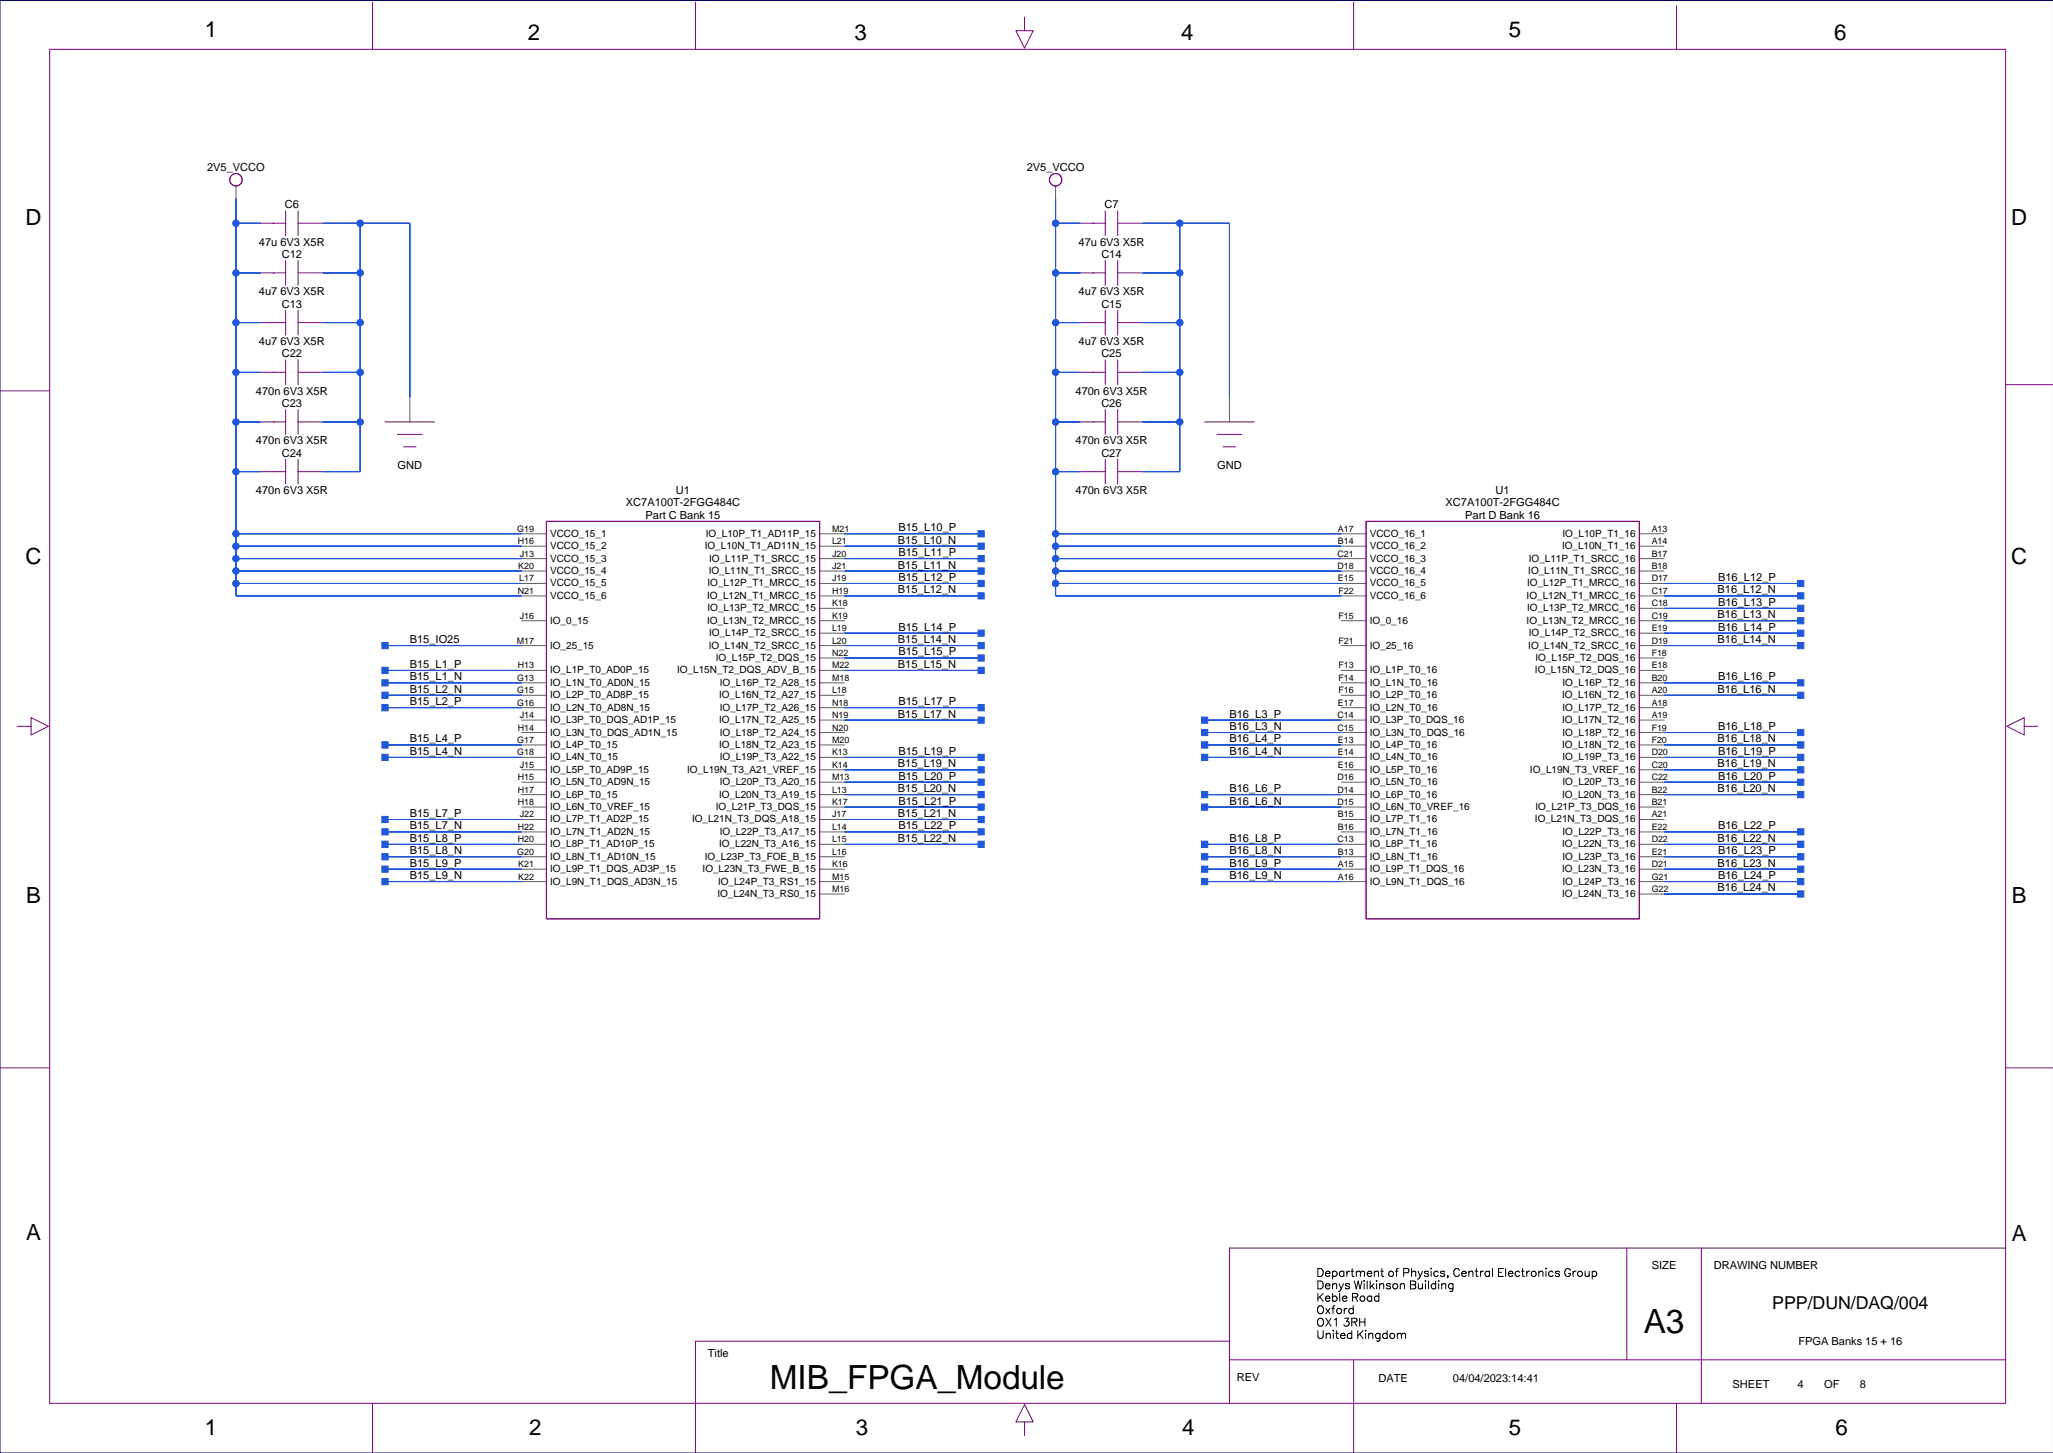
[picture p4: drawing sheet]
<svg xmlns="http://www.w3.org/2000/svg" width="420mm" height="297mm" viewBox="0 0 420 297" stroke-linecap="round" stroke-linejoin="round" font-family="sans-serif">
<path d="M419.9 .1h-419.9v296.9h419.9" fill="none" stroke="#000080" stroke-width=".2"/>
<g fill="none" stroke="#800080" stroke-width=".2">
<path d="M10.2 10.1h399.9v276.8h-399.9zM76.2 .4v9.7M142.2 .4v9.7M209.5 3.5v2.8h1.8l-1.8 3.5-1.8-3.5h1.8M276.8 .4v9.7M342.8 1.2v8.9M53.3 45.6h5.1M53.3 55.8h5.1M55.9 45.6h.1M55.9 55.8h.1M58.4 43.1v5.1M58.4 53.3v5"/>
<path d="M60.9 43.1v5.1M60.9 53.3v5M60.9 45.6h5.1M60.9 55.8h5.1M220.9 45.6h5.1M220.9 55.8h5.1M223.5 45.6h.1M223.5 55.8h.1M226 43.1v5.1M226 53.3v5M228.5 45.6h5.1M228.5 55.8h5.1"/>
<path d="M228.5 43.1v5.1M228.5 53.3v5M0 79.9h10.2M53.3 66h5.1M53.3 76.1h5.1M55.9 66h.1M55.9 76.1h.1M58.4 63.4v5.1M58.4 73.6v5M60.9 63.4v5.1M60.9 73.6v5M60.9 66h5.1"/>
<path d="M60.9 76.1h5.1M220.9 66h5.1M220.9 76.1h5.1M223.5 66h.1M223.5 76.1h.1M226 63.4v5.1M226 73.6v5M228.5 66h5.1M228.5 76.1h5.1M228.5 63.4v5.1M228.5 73.6v5M410.1 78.6h9.8"/>
<path d="M53.3 86.3h5.1M53.3 96.4h5.1M55.9 86.3h.1M55.9 96.4h.1M58.4 83.7v5.1M58.4 93.9v5.1M60.9 83.7v5.1M60.9 93.9v5.1M60.9 86.3h5.1M60.9 96.4h5.1M78.7 86.3h10.2M81.3 88.8h5"/>
<path d="M82.5 91.3h2.6M220.9 86.3h5.1M220.9 96.4h5.1M223.5 86.3h.1M223.5 96.4h.1M226 83.7v5.1M226 93.9v5.1M228.5 86.3h5.1M228.5 96.4h5.1M228.5 83.7v5.1M228.5 93.9v5.1M246.3 86.3h10.2"/>
<path d="M248.9 88.8h5M250.1 91.3h2.6M111.7 106.6h55.9v81.2h-55.9zM279.3 106.6h55.9v81.2h-55.9zM3.6 148.5h2.7v-1.8l3.6 1.8-3.6 1.8v-1.8M413.9 148.5v-1.8l-3.5 1.8 3.5 1.8v-1.8h2.8M0 218.3h10.2M410.1 218.3h9.8M332.7 255.1v22.9M347.9 255.1v31.8M410.1 255.1h-158.7v31.8M251.4 274.2h-109.2v22.8"/>
<path d="M251.4 278h158.7M276.8 278v8.6M76.2 286.9v10.1M209.5 290.7h1.8l-1.8-3.6-1.8 3.6h1.8v2.8M276.8 286.9v10.1M342.8 286.9v10.1"/>
<circle cx="48.2" cy="36.7" r="1.27"/>
<circle cx="215.9" cy="36.7" r="1.27"/>
</g>
<g fill="none" stroke="#606060" stroke-width=".2">
<path d="M48.2 38v2.6M215.9 38v2.6M53.3 45.6h.1M53.3 55.8h.1M66 45.6h.1M66 55.8h.1M220.9 45.6h.1M220.9 55.8h.1M233.6 45.6h.1M233.6 55.8h.1M53.3 66h.1M53.3 76.1h.1"/>
<path d="M66 66h.1M66 76.1h.1M220.9 66h.1M220.9 76.1h.1M233.6 66h.1M233.6 76.1h.1M53.3 86.3h.1M53.3 96.4h.1M66 86.3h.1M66 96.4h.1M83.8 81.2v5.1M220.9 86.3h.1"/>
<path d="M220.9 96.4h.1M233.6 86.3h.1M233.6 96.4h.1M251.4 81.2v5.1M106.7 109.1h5M106.7 111.7h5M106.7 114.2h5M106.7 119.3h5M106.7 116.7h5M167.6 109.1h5.1M167.6 111.7h5.1M167.6 114.2h5.1"/>
<path d="M167.6 119.3h5.1M167.6 116.7h5.1M274.3 109.1h5M274.3 111.7h5M274.3 114.2h5M274.3 119.3h5M274.3 116.7h5M335.2 109.1h5.1M335.2 111.7h5.1M335.2 114.2h5.1M335.2 119.3h5.1M335.2 116.7h5.1"/>
<path d="M106.7 139.6h5M106.7 137.1h5M106.7 121.8h5M106.7 126.9h5M106.7 132h5M167.6 139.6h5.1M167.6 137.1h5.1M167.6 121.8h5.1M167.6 126.9h5.1M167.6 124.4h5.1M167.6 129.4h5.1M167.6 132h5.1"/>
<path d="M167.6 134.5h5.1M274.3 139.6h5M274.3 137.1h5M274.3 121.8h5M274.3 126.9h5M274.3 132h5M335.2 139.6h5.1M335.2 137.1h5.1M335.2 121.8h5.1M335.2 126.9h5.1M335.2 124.4h5.1M335.2 129.4h5.1"/>
<path d="M335.2 132h5.1M335.2 134.5h5.1M106.7 142.1h5M106.7 144.7h5M106.7 152.3h5M106.7 154.8h5M106.7 149.8h5M106.7 159.9h5M106.7 147.2h5M106.7 157.4h5M167.6 142.1h5.1M167.6 144.7h5.1"/>
<path d="M167.6 152.3h5.1M167.6 154.8h5.1M167.6 149.8h5.1M167.6 159.9h5.1M167.6 147.2h5.1M167.6 157.4h5.1M274.3 142.1h5M274.3 144.7h5M274.3 152.3h5M274.3 154.8h5M274.3 149.8h5M274.3 159.9h5"/>
<path d="M274.3 147.2h5M274.3 157.4h5M335.2 142.1h5.1M335.2 144.7h5.1M335.2 152.3h5.1M335.2 154.8h5.1M335.2 149.8h5.1M335.2 159.9h5.1M335.2 147.2h5.1M335.2 157.4h5.1M106.7 175.1h5M106.7 165h5"/>
<path d="M106.7 172.6h5M106.7 170.1h5M106.7 167.5h5M106.7 177.7h5M106.7 162.4h5M167.6 175.1h5.1M167.6 165h5.1M167.6 172.6h5.1M167.6 170.1h5.1M167.6 167.5h5.1M167.6 177.7h5.1M167.6 162.4h5.1"/>
<path d="M274.3 175.1h5M274.3 165h5M274.3 172.6h5M274.3 170.1h5M274.3 167.5h5M274.3 177.7h5M274.3 162.4h5M335.2 175.1h5.1M335.2 165h5.1M335.2 172.6h5.1M335.2 170.1h5.1M335.2 167.5h5.1"/>
<path d="M335.2 177.7h5.1M335.2 162.4h5.1M106.7 180.2h5M167.6 180.2h5.1M167.6 182.8h5.1M274.3 180.2h5M335.2 180.2h5.1M335.2 182.8h5.1"/>
</g>
<g fill="#2058dd" stroke="#2058dd" stroke-width=".2">
<path d="M66 55.8h7.6z" fill-rule="evenodd"/>
<path d="M66 45.6h7.6z" fill-rule="evenodd"/>
<path d="M83.8 45.6v35.6z" fill-rule="evenodd"/>
<path d="M73.6 45.6h10.2z" fill-rule="evenodd"/>
<path d="M73.6 45.6v10.2z" fill-rule="evenodd"/>
<path d="M73.6 55.8v10.2z" fill-rule="evenodd"/>
<path d="M66 96.4h7.6z" fill-rule="evenodd"/>
<path d="M73.6 86.3v10.1z" fill-rule="evenodd"/>
<path d="M66 86.3h7.6z" fill-rule="evenodd"/>
<path d="M73.6 76.1v10.2z" fill-rule="evenodd"/>
<path d="M66 76.1h7.6z" fill-rule="evenodd"/>
<path d="M73.6 66v10.1z" fill-rule="evenodd"/>
<path d="M66 66h7.6z" fill-rule="evenodd"/>
<path d="M48.2 86.3h5.1z" fill-rule="evenodd"/>
<path d="M48.2 55.8v10.2z" fill-rule="evenodd"/>
<path d="M48.2 66h5.1z" fill-rule="evenodd"/>
<path d="M48.2 66v10.1z" fill-rule="evenodd"/>
<path d="M48.2 76.1h5.1z" fill-rule="evenodd"/>
<path d="M48.2 76.1v10.2z" fill-rule="evenodd"/>
<path d="M48.2 86.3v10.1z" fill-rule="evenodd"/>
<path d="M48.2 96.4h5.1z" fill-rule="evenodd"/>
<path d="M48.2 96.4v12.7z" fill-rule="evenodd"/>
<path d="M48.2 109.1h58.5z" fill-rule="evenodd"/>
<path d="M48.2 109.1v2.6z" fill-rule="evenodd"/>
<path d="M48.2 111.7h58.5z" fill-rule="evenodd"/>
<path d="M48.2 111.7v2.5z" fill-rule="evenodd"/>
<path d="M48.2 114.2h58.5z" fill-rule="evenodd"/>
<path d="M48.2 114.2v2.5z" fill-rule="evenodd"/>
<path d="M48.2 116.7h58.5z" fill-rule="evenodd"/>
<path d="M48.2 116.7v2.6z" fill-rule="evenodd"/>
<path d="M48.2 119.3h58.5z" fill-rule="evenodd"/>
<path d="M48.2 119.3v2.5z" fill-rule="evenodd"/>
<path d="M48.2 121.8h58.5z" fill-rule="evenodd"/>
<path d="M48.2 45.6h5.1z" fill-rule="evenodd"/>
<path d="M48.2 55.8h5.1z" fill-rule="evenodd"/>
<path d="M48.2 45.6v10.2z" fill-rule="evenodd"/>
<path d="M48.2 40.6v5z" fill-rule="evenodd"/>
<path d="M233.6 55.8h7.6z" fill-rule="evenodd"/>
<path d="M233.6 45.6h7.6z" fill-rule="evenodd"/>
<path d="M251.4 45.6v35.6z" fill-rule="evenodd"/>
<path d="M241.2 45.6h10.2z" fill-rule="evenodd"/>
<path d="M241.2 45.6v10.2z" fill-rule="evenodd"/>
<path d="M241.2 55.8v10.2z" fill-rule="evenodd"/>
<path d="M233.6 96.4h7.6z" fill-rule="evenodd"/>
<path d="M241.2 86.3v10.1z" fill-rule="evenodd"/>
<path d="M233.6 86.3h7.6z" fill-rule="evenodd"/>
<path d="M241.2 76.1v10.2z" fill-rule="evenodd"/>
<path d="M233.6 76.1h7.6z" fill-rule="evenodd"/>
<path d="M241.2 66v10.1z" fill-rule="evenodd"/>
<path d="M233.6 66h7.6z" fill-rule="evenodd"/>
<path d="M215.9 86.3h5z" fill-rule="evenodd"/>
<path d="M215.9 55.8h5z" fill-rule="evenodd"/>
<path d="M215.9 55.8v10.2z" fill-rule="evenodd"/>
<path d="M215.9 66v10.1z" fill-rule="evenodd"/>
<path d="M215.9 76.1h5z" fill-rule="evenodd"/>
<path d="M215.9 76.1v10.2z" fill-rule="evenodd"/>
<path d="M215.9 86.3v10.1z" fill-rule="evenodd"/>
<path d="M215.9 96.4h5z" fill-rule="evenodd"/>
<path d="M215.9 109.1h58.4z" fill-rule="evenodd"/>
<path d="M215.9 109.1v2.6z" fill-rule="evenodd"/>
<path d="M215.9 111.7h58.4z" fill-rule="evenodd"/>
<path d="M215.9 111.7v2.5z" fill-rule="evenodd"/>
<path d="M215.9 114.2h58.4z" fill-rule="evenodd"/>
<path d="M215.9 114.2v2.5z" fill-rule="evenodd"/>
<path d="M215.9 116.7h58.4z" fill-rule="evenodd"/>
<path d="M215.9 116.7v2.6z" fill-rule="evenodd"/>
<path d="M215.9 119.3h58.4z" fill-rule="evenodd"/>
<path d="M215.9 119.3v2.5z" fill-rule="evenodd"/>
<path d="M215.9 121.8h58.4z" fill-rule="evenodd"/>
<path d="M215.9 45.6h5z" fill-rule="evenodd"/>
<path d="M215.9 96.4v12.7z" fill-rule="evenodd"/>
<path d="M215.9 66h5z" fill-rule="evenodd"/>
<path d="M215.9 45.6v10.2z" fill-rule="evenodd"/>
<path d="M215.9 40.6v5z" fill-rule="evenodd"/>
<path d="M78.7 132h28z" fill-rule="evenodd"/>
<path d="M78.1 131.3h1.3v1.3h-1.3z" fill-rule="evenodd"/>
<path d="M78.7 180.2h28z" fill-rule="evenodd"/>
<path d="M78.1 179.6h1.3v1.3h-1.3z" fill-rule="evenodd"/>
<path d="M78.7 177.7h28z" fill-rule="evenodd"/>
<path d="M78.1 177.1h1.3v1.2h-1.3z" fill-rule="evenodd"/>
<path d="M78.7 175.1h28z" fill-rule="evenodd"/>
<path d="M78.1 174.5h1.3v1.3h-1.3z" fill-rule="evenodd"/>
<path d="M78.7 172.6h28z" fill-rule="evenodd"/>
<path d="M78.1 172h1.3v1.2h-1.3z" fill-rule="evenodd"/>
<path d="M78.7 170.1h28z" fill-rule="evenodd"/>
<path d="M78.1 169.4h1.3v1.3h-1.3z" fill-rule="evenodd"/>
<path d="M78.7 167.5h28z" fill-rule="evenodd"/>
<path d="M78.1 166.9h1.3v1.3h-1.3z" fill-rule="evenodd"/>
<path d="M172.7 157.4h27.9z" fill-rule="evenodd"/>
<path d="M200 156.7h1.2v1.3h-1.2z" fill-rule="evenodd"/>
<path d="M172.7 154.8h27.9z" fill-rule="evenodd"/>
<path d="M200 154.2h1.2v1.3h-1.2z" fill-rule="evenodd"/>
<path d="M172.7 132h27.9z" fill-rule="evenodd"/>
<path d="M200 131.3h1.2v1.3h-1.2z" fill-rule="evenodd"/>
<path d="M172.7 129.4h27.9z" fill-rule="evenodd"/>
<path d="M200 128.8h1.2v1.3h-1.2z" fill-rule="evenodd"/>
<path d="M172.7 147.2h27.9z" fill-rule="evenodd"/>
<path d="M200 146.6h1.2v1.2h-1.2z" fill-rule="evenodd"/>
<path d="M172.7 144.7h27.9z" fill-rule="evenodd"/>
<path d="M200 144h1.2v1.3h-1.2z" fill-rule="evenodd"/>
<path d="M78.7 137.1h28z" fill-rule="evenodd"/>
<path d="M78.1 136.4h1.3v1.3h-1.3z" fill-rule="evenodd"/>
<path d="M78.7 139.6h28z" fill-rule="evenodd"/>
<path d="M78.1 139h1.3v1.2h-1.3z" fill-rule="evenodd"/>
<path d="M78.7 142.1h28z" fill-rule="evenodd"/>
<path d="M78.1 141.5h1.3v1.3h-1.3z" fill-rule="evenodd"/>
<path d="M78.7 144.7h28z" fill-rule="evenodd"/>
<path d="M78.1 144h1.3v1.3h-1.3z" fill-rule="evenodd"/>
<path d="M78.7 152.3h28z" fill-rule="evenodd"/>
<path d="M78.1 151.7h1.3v1.2h-1.3z" fill-rule="evenodd"/>
<path d="M78.7 154.8h28z" fill-rule="evenodd"/>
<path d="M78.1 154.2h1.3v1.3h-1.3z" fill-rule="evenodd"/>
<path d="M172.7 111.7h27.9z" fill-rule="evenodd"/>
<path d="M200 111h1.2v1.3h-1.2z" fill-rule="evenodd"/>
<path d="M172.7 109.1h27.9z" fill-rule="evenodd"/>
<path d="M200 108.5h1.2v1.3h-1.2z" fill-rule="evenodd"/>
<path d="M172.7 162.4h27.9z" fill-rule="evenodd"/>
<path d="M200 161.8h1.2v1.3h-1.2z" fill-rule="evenodd"/>
<path d="M172.7 159.9h27.9z" fill-rule="evenodd"/>
<path d="M200 159.3h1.2v1.2h-1.2z" fill-rule="evenodd"/>
<path d="M172.7 137.1h27.9z" fill-rule="evenodd"/>
<path d="M200 136.4h1.2v1.3h-1.2z" fill-rule="evenodd"/>
<path d="M172.7 134.5h27.9z" fill-rule="evenodd"/>
<path d="M200 133.9h1.2v1.3h-1.2z" fill-rule="evenodd"/>
<path d="M172.7 165h27.9z" fill-rule="evenodd"/>
<path d="M200 164.4h1.2v1.2h-1.2z" fill-rule="evenodd"/>
<path d="M172.7 167.5h27.9z" fill-rule="evenodd"/>
<path d="M200 166.9h1.2v1.3h-1.2z" fill-rule="evenodd"/>
<path d="M172.7 172.6h27.9z" fill-rule="evenodd"/>
<path d="M200 172h1.2v1.2h-1.2z" fill-rule="evenodd"/>
<path d="M172.7 170.1h27.9z" fill-rule="evenodd"/>
<path d="M200 169.4h1.2v1.3h-1.2z" fill-rule="evenodd"/>
<path d="M172.7 114.2h27.9z" fill-rule="evenodd"/>
<path d="M200 113.6h1.2v1.2h-1.2z" fill-rule="evenodd"/>
<path d="M172.7 116.7h27.9z" fill-rule="evenodd"/>
<path d="M200 116.1h1.2v1.3h-1.2z" fill-rule="evenodd"/>
<path d="M340.3 177.7h27.9z" fill-rule="evenodd"/>
<path d="M367.6 177.1h1.3v1.2h-1.3z" fill-rule="evenodd"/>
<path d="M340.3 175.1h27.9z" fill-rule="evenodd"/>
<path d="M367.6 174.5h1.3v1.3h-1.3z" fill-rule="evenodd"/>
<path d="M340.3 162.4h27.9z" fill-rule="evenodd"/>
<path d="M367.6 161.8h1.3v1.3h-1.3z" fill-rule="evenodd"/>
<path d="M340.3 159.9h27.9z" fill-rule="evenodd"/>
<path d="M367.6 159.3h1.3v1.2h-1.3z" fill-rule="evenodd"/>
<path d="M340.3 172.6h27.9z" fill-rule="evenodd"/>
<path d="M367.6 172h1.3v1.2h-1.3z" fill-rule="evenodd"/>
<path d="M340.3 170.1h27.9z" fill-rule="evenodd"/>
<path d="M367.6 169.4h1.3v1.3h-1.3z" fill-rule="evenodd"/>
<path d="M340.3 182.8h27.9z" fill-rule="evenodd"/>
<path d="M367.6 182.1h1.3v1.3h-1.3z" fill-rule="evenodd"/>
<path d="M340.3 180.2h27.9z" fill-rule="evenodd"/>
<path d="M367.6 179.6h1.3v1.3h-1.3z" fill-rule="evenodd"/>
<path d="M340.3 154.8h27.9z" fill-rule="evenodd"/>
<path d="M367.6 154.2h1.3v1.3h-1.3z" fill-rule="evenodd"/>
<path d="M340.3 157.4h27.9z" fill-rule="evenodd"/>
<path d="M367.6 156.7h1.3v1.3h-1.3z" fill-rule="evenodd"/>
<path d="M340.3 139.6h27.9z" fill-rule="evenodd"/>
<path d="M367.6 139h1.3v1.2h-1.3z" fill-rule="evenodd"/>
<path d="M340.3 142.1h27.9z" fill-rule="evenodd"/>
<path d="M367.6 141.5h1.3v1.3h-1.3z" fill-rule="evenodd"/>
<path d="M340.3 149.8h27.9z" fill-rule="evenodd"/>
<path d="M367.6 149.1h1.3v1.3h-1.3z" fill-rule="evenodd"/>
<path d="M340.3 152.3h27.9z" fill-rule="evenodd"/>
<path d="M367.6 151.7h1.3v1.2h-1.3z" fill-rule="evenodd"/>
<path d="M246.3 177.7h28z" fill-rule="evenodd"/>
<path d="M245.7 177.1h1.3v1.2h-1.3z" fill-rule="evenodd"/>
<path d="M246.3 180.2h28z" fill-rule="evenodd"/>
<path d="M245.7 179.6h1.3v1.3h-1.3z" fill-rule="evenodd"/>
<path d="M246.3 162.4h28z" fill-rule="evenodd"/>
<path d="M245.7 161.8h1.3v1.3h-1.3z" fill-rule="evenodd"/>
<path d="M246.3 165h28z" fill-rule="evenodd"/>
<path d="M245.7 164.4h1.3v1.2h-1.3z" fill-rule="evenodd"/>
<path d="M246.3 152.3h28z" fill-rule="evenodd"/>
<path d="M245.7 151.7h1.3v1.2h-1.3z" fill-rule="evenodd"/>
<path d="M246.3 154.8h28z" fill-rule="evenodd"/>
<path d="M245.7 154.2h1.3v1.3h-1.3z" fill-rule="evenodd"/>
<path d="M340.3 132h27.9z" fill-rule="evenodd"/>
<path d="M367.6 131.3h1.3v1.3h-1.3z" fill-rule="evenodd"/>
<path d="M340.3 129.4h27.9z" fill-rule="evenodd"/>
<path d="M367.6 128.8h1.3v1.3h-1.3z" fill-rule="evenodd"/>
<path d="M246.3 149.8h28z" fill-rule="evenodd"/>
<path d="M245.7 149.1h1.3v1.3h-1.3z" fill-rule="evenodd"/>
<path d="M246.3 147.2h28z" fill-rule="evenodd"/>
<path d="M245.7 146.6h1.3v1.2h-1.3z" fill-rule="evenodd"/>
<path d="M340.3 121.8h27.9z" fill-rule="evenodd"/>
<path d="M367.6 121.2h1.3v1.3h-1.3z" fill-rule="evenodd"/>
<path d="M340.3 119.3h27.9z" fill-rule="evenodd"/>
<path d="M367.6 118.6h1.3v1.3h-1.3z" fill-rule="evenodd"/>
<path d="M246.3 175.1h28z" fill-rule="evenodd"/>
<path d="M245.7 174.5h1.3v1.3h-1.3z" fill-rule="evenodd"/>
<path d="M246.3 172.6h28z" fill-rule="evenodd"/>
<path d="M245.7 172h1.3v1.2h-1.3z" fill-rule="evenodd"/>
<path d="M340.3 126.9h27.9z" fill-rule="evenodd"/>
<path d="M367.6 126.3h1.3v1.2h-1.3z" fill-rule="evenodd"/>
<path d="M340.3 124.4h27.9z" fill-rule="evenodd"/>
<path d="M367.6 123.7h1.3v1.3h-1.3z" fill-rule="evenodd"/>
<path d="M172.7 121.8h27.9z" fill-rule="evenodd"/>
<path d="M200 121.2h1.2v1.3h-1.2z" fill-rule="evenodd"/>
<path d="M172.7 119.3h27.9z" fill-rule="evenodd"/>
<path d="M200 118.6h1.2v1.3h-1.2z" fill-rule="evenodd"/>
<circle cx="73.6" cy="45.6" r=".63"/>
<circle cx="73.6" cy="55.8" r=".63"/>
<circle cx="73.6" cy="86.3" r=".63"/>
<circle cx="73.6" cy="76.1" r=".63"/>
<circle cx="73.6" cy="66" r=".63"/>
<circle cx="48.2" cy="66" r=".63"/>
<circle cx="48.2" cy="76.1" r=".63"/>
<circle cx="48.2" cy="86.3" r=".63"/>
<circle cx="48.2" cy="96.4" r=".63"/>
<circle cx="48.2" cy="109.1" r=".63"/>
<circle cx="48.2" cy="111.7" r=".63"/>
<circle cx="48.2" cy="114.2" r=".63"/>
<circle cx="48.2" cy="116.7" r=".63"/>
<circle cx="48.2" cy="119.3" r=".63"/>
<circle cx="48.2" cy="55.8" r=".63"/>
<circle cx="48.2" cy="45.6" r=".63"/>
<circle cx="241.2" cy="45.6" r=".63"/>
<circle cx="241.2" cy="55.8" r=".63"/>
<circle cx="241.2" cy="86.3" r=".63"/>
<circle cx="241.2" cy="76.1" r=".63"/>
<circle cx="241.2" cy="66" r=".63"/>
<circle cx="215.9" cy="76.1" r=".63"/>
<circle cx="215.9" cy="86.3" r=".63"/>
<circle cx="215.9" cy="111.7" r=".63"/>
<circle cx="215.9" cy="114.2" r=".63"/>
<circle cx="215.9" cy="116.7" r=".63"/>
<circle cx="215.9" cy="119.3" r=".63"/>
<circle cx="215.9" cy="109.1" r=".63"/>
<circle cx="215.9" cy="96.4" r=".63"/>
<circle cx="215.9" cy="66" r=".63"/>
<circle cx="215.9" cy="55.8" r=".63"/>
<circle cx="215.9" cy="45.6" r=".63"/>
</g>
<g fill="none" stroke="#2058dd" stroke-width=".2">
<path d="M48.2 55.8h5.1M48.2 45.6h5.1M48.2 40.6v81.2h58.5M66 55.8h7.6M66 45.6h17.8v35.6M73.6 45.6v50.8h-7.6M215.9 55.8h5M215.9 45.6h5M215.9 40.6v81.2h58.4M233.6 55.8h7.6M233.6 45.6h17.8v35.6M241.2 45.6v50.8h-7.6"/>
<path d="M48.2 76.1h5.1M48.2 66h5.1M66 76.1h7.6M66 66h7.6M215.9 76.1h5M215.9 66h5M233.6 76.1h7.6M233.6 66h7.6M48.2 96.4h5.1M48.2 86.3h5.1M66 86.3h7.6M215.9 96.4h5"/>
<path d="M215.9 86.3h5M233.6 86.3h7.6M48.2 109.1h58.5M48.2 111.7h58.5M48.2 114.2h58.5M48.2 116.7h58.5M48.2 119.3h58.5M172.7 109.1h27.9M172.7 111.7h27.9M172.7 114.2h27.9M172.7 116.7h27.9M172.7 119.3h27.9"/>
<path d="M215.9 109.1h58.4M215.9 111.7h58.4M215.9 114.2h58.4M215.9 116.7h58.4M215.9 119.3h58.4M340.3 119.3h27.9M78.7 132h28M78.7 137.1h28M78.7 139.6h28M172.7 121.8h27.9M172.7 132h27.9M172.7 129.4h27.9"/>
<path d="M172.7 137.1h27.9M172.7 134.5h27.9M340.3 121.8h27.9M340.3 132h27.9M340.3 129.4h27.9M340.3 139.6h27.9M340.3 126.9h27.9M340.3 124.4h27.9M78.7 154.8h28M78.7 144.7h28M78.7 142.1h28M78.7 152.3h28"/>
<path d="M172.7 157.4h27.9M172.7 154.8h27.9M172.7 147.2h27.9M172.7 144.7h27.9M172.7 159.9h27.9M246.3 154.8h28M246.3 147.2h28M246.3 152.3h28M246.3 149.8h28M340.3 157.4h27.9M340.3 154.8h27.9M340.3 142.1h27.9"/>
<path d="M340.3 152.3h27.9M340.3 159.9h27.9M340.3 149.8h27.9M78.7 177.7h28M78.7 175.1h28M78.7 172.6h28M78.7 170.1h28M78.7 167.5h28M172.7 172.6h27.9M172.7 170.1h27.9M172.7 167.5h27.9M172.7 162.4h27.9"/>
<path d="M172.7 165h27.9M246.3 177.7h28M246.3 175.1h28M246.3 172.6h28M246.3 162.4h28M246.3 165h28M340.3 177.7h27.9M340.3 175.1h27.9M340.3 172.6h27.9M340.3 170.1h27.9M340.3 162.4h27.9M78.7 180.2h28"/>
<path d="M246.3 180.2h28M340.3 180.2h27.9M340.3 182.8h27.9"/>
<circle cx="48.2" cy="55.8" r=".63"/>
<circle cx="48.2" cy="45.6" r=".63"/>
<circle cx="73.6" cy="55.8" r=".63"/>
<circle cx="73.6" cy="45.6" r=".63"/>
<circle cx="215.9" cy="55.8" r=".63"/>
<circle cx="215.9" cy="45.6" r=".63"/>
<circle cx="241.2" cy="55.8" r=".63"/>
<circle cx="241.2" cy="45.6" r=".63"/>
<circle cx="48.2" cy="76.1" r=".63"/>
<circle cx="48.2" cy="66" r=".63"/>
<circle cx="73.6" cy="76.1" r=".63"/>
<circle cx="73.6" cy="66" r=".63"/>
<circle cx="215.9" cy="76.1" r=".63"/>
<circle cx="215.9" cy="66" r=".63"/>
<circle cx="241.2" cy="76.1" r=".63"/>
<circle cx="241.2" cy="66" r=".63"/>
<circle cx="48.2" cy="96.4" r=".63"/>
<circle cx="48.2" cy="86.3" r=".63"/>
<circle cx="73.6" cy="86.3" r=".63"/>
<circle cx="215.9" cy="96.4" r=".63"/>
<circle cx="215.9" cy="86.3" r=".63"/>
<circle cx="241.2" cy="86.3" r=".63"/>
<circle cx="48.2" cy="114.2" r=".63"/>
<circle cx="48.2" cy="111.7" r=".63"/>
<circle cx="48.2" cy="119.3" r=".63"/>
<circle cx="48.2" cy="109.1" r=".63"/>
<circle cx="48.2" cy="116.7" r=".63"/>
<circle cx="215.9" cy="114.2" r=".63"/>
<circle cx="215.9" cy="111.7" r=".63"/>
<circle cx="215.9" cy="119.3" r=".63"/>
<circle cx="215.9" cy="109.1" r=".63"/>
<circle cx="215.9" cy="116.7" r=".63"/>
</g>
<g font-size="6.8">
<text x="336.1" y="272.4">A3</text>
<text x="157.4" y="284.1">MIB_FPGA_Module</text>
</g>
<g font-size="4.5">
<text x="41.9" y="7.6">1</text>
<text x="107.9" y="8.1">2</text>
<text x="174.7" y="8.1">3</text>
<text x="241.5" y="8.1">4</text>
<text x="308.6" y="7.6">5</text>
<text x="375.1" y="8.1">6</text>
<text x="5.2" y="46">D</text>
<text x="411.3" y="46">D</text>
<text x="5.2" y="115.3">C</text>
<text x="411.3" y="115.3">C</text>
<text x="5.3" y="184.6">B</text>
<text x="411.4" y="184.6">B</text>
<text x="5.3" y="253.4">A</text>
<text x="411.4" y="253.7">A</text>
<text x="41.9" y="293.3">1</text>
<text x="108.2" y="293.3">2</text>
<text x="175" y="293.3">3</text>
<text x="241.8" y="293.3">4</text>
<text x="308.6" y="293.3">5</text>
<text x="375.3" y="293.3">6</text>
</g>
<text font-size="3.6" x="362.4" y="267.6">PPP/DUN/DAQ/004</text>
<g font-size="2.5">
<text x="269.2" y="262.9">Denys Wilkinson Building</text>
<text x="269.2" y="260.4">Department of Physics, Central Electronics Group</text>
<text x="269.2" y="265.5">Keble Road</text>
<text x="269.2" y="268">Oxford</text>
<text x="269.2" y="270.6">OX1</text>
<text x="269.2" y="273.1">United Kingdom</text>
<text x="274.6" y="270.6">3RH</text>
</g>
<g font-size="2.3">
<text x="42.3" y="35">2V5_VCCO</text>
<text x="209.9" y="35">2V5_VCCO</text>
<text x="58.2" y="42.6">C6</text>
<text x="225.8" y="42.6">C7</text>
<text x="53" y="50.2">47u 6V3 X5R</text>
<text x="57.6" y="52.7">C12</text>
<text x="220.6" y="50.2">47u 6V3 X5R</text>
<text x="225.2" y="52.7">C14</text>
<text x="53" y="60.4">4u7 6V3 X5R</text>
<text x="57.6" y="62.9">C13</text>
<text x="220.6" y="60.4">4u7 6V3 X5R</text>
<text x="225.2" y="62.9">C15</text>
<text x="53" y="70.5">4u7 6V3 X5R</text>
<text x="220.6" y="70.5">4u7 6V3 X5R</text>
<text x="57.6" y="73.1">C22</text>
<text x="225.2" y="73.1">C25</text>
<text x="52.3" y="80.7">470n 6V3 X5R</text>
<text x="57.6" y="83.2">C23</text>
<text x="219.9" y="80.7">470n 6V3 X5R</text>
<text x="225.2" y="83.2">C26</text>
<text x="52.3" y="90.8">470n 6V3 X5R</text>
<text x="57.6" y="93.4">C24</text>
<text x="81.3" y="95.9">GND</text>
<text x="219.9" y="90.8">470n 6V3 X5R</text>
<text x="225.2" y="93.4">C27</text>
<text x="248.9" y="95.9">GND</text>
<text x="52.3" y="101">470n 6V3 X5R</text>
<text x="138.2" y="101">U1</text>
<text x="219.9" y="101">470n 6V3 X5R</text>
<text x="305.8" y="101">U1</text>
<text x="128" y="103.5">XC7A100T-2FGG484C</text>
<text x="132" y="106.1">Part C Bank 15</text>
<text x="295.6" y="103.5">XC7A100T-2FGG484C</text>
<text x="299.6" y="106.1">Part D Bank 16</text>
<text x="183.6" y="111.1">B15_L10_N</text>
<text x="183.7" y="108.6">B15_L10_P</text>
<text x="183.7" y="113.7">B15_L11_P</text>
<text x="183.6" y="116.2">B15_L11_N</text>
<text x="183.7" y="118.8">B15_L12_P</text>
<text x="351.3" y="118.8">B16_L12_P</text>
<text x="183.6" y="121.3">B15_L12_N</text>
<text x="351.2" y="121.3">B16_L12_N</text>
<text x="351.3" y="123.8">B16_L13_P</text>
<text x="83.8" y="131.5">B15_IO25</text>
<text x="183.6" y="131.5">B15_L14_N</text>
<text x="183.7" y="128.9">B15_L14_P</text>
<text x="351.2" y="131.5">B16_L14_N</text>
<text x="351.2" y="126.4">B16_L13_N</text>
<text x="351.3" y="128.9">B16_L14_P</text>
<text x="83.8" y="136.5">B15_L1_P</text>
<text x="183.6" y="136.5">B15_L15_N</text>
<text x="183.7" y="134">B15_L15_P</text>
<text x="83.8" y="139.1">B15_L1_N</text>
<text x="83.8" y="141.6">B15_L2_N</text>
<text x="351.2" y="141.6">B16_L16_N</text>
<text x="351.3" y="139.1">B16_L16_P</text>
<text x="83.8" y="144.2">B15_L2_P</text>
<text x="183.6" y="146.7">B15_L17_N</text>
<text x="183.7" y="144.2">B15_L17_P</text>
<text x="251.4" y="149.2">B16_L3_N</text>
<text x="251.4" y="146.7">B16_L3_P</text>
<text x="351.3" y="149.2">B16_L18_P</text>
<text x="83.8" y="151.8">B15_L4_P</text>
<text x="83.8" y="154.3">B15_L4_N</text>
<text x="183.7" y="154.3">B15_L19_P</text>
<text x="251.4" y="151.8">B16_L4_P</text>
<text x="251.4" y="154.3">B16_L4_N</text>
<text x="351.2" y="151.8">B16_L18_N</text>
<text x="351.3" y="154.3">B16_L19_P</text>
<text x="183.6" y="156.9">B15_L19_N</text>
<text x="183.6" y="161.9">B15_L20_N</text>
<text x="183.7" y="159.4">B15_L20_P</text>
<text x="251.4" y="161.9">B16_L6_P</text>
<text x="351.2" y="161.9">B16_L20_N</text>
<text x="351.2" y="156.9">B16_L19_N</text>
<text x="351.3" y="159.4">B16_L20_P</text>
<text x="83.8" y="167">B15_L7_P</text>
<text x="183.6" y="167">B15_L21_N</text>
<text x="183.7" y="164.5">B15_L21_P</text>
<text x="251.4" y="164.5">B16_L6_N</text>
<text x="83.8" y="172.1">B15_L8_P</text>
<text x="83.8" y="169.5">B15_L7_N</text>
<text x="183.6" y="172.1">B15_L22_N</text>
<text x="183.7" y="169.5">B15_L22_P</text>
<text x="251.4" y="172.1">B16_L8_P</text>
<text x="351.2" y="172.1">B16_L22_N</text>
<text x="351.3" y="169.5">B16_L22_P</text>
<text x="83.8" y="179.7">B15_L9_N</text>
<text x="83.8" y="177.2">B15_L9_P</text>
<text x="83.8" y="174.6">B15_L8_N</text>
<text x="251.4" y="177.2">B16_L9_P</text>
<text x="251.4" y="179.7">B16_L9_N</text>
<text x="251.4" y="174.6">B16_L8_N</text>
<text x="351.2" y="177.2">B16_L23_N</text>
<text x="351.3" y="174.6">B16_L23_P</text>
<text x="351.3" y="179.7">B16_L24_P</text>
<text x="351.2" y="182.2">B16_L24_N</text>
<text x="337.8" y="259.5">SIZE</text>
<text x="350.4" y="259.5">DRAWING NUMBER</text>
<text x="367.7" y="274.9">FPGA Banks 15 + 16</text>
<text x="144.7" y="277.5">Title</text>
<text x="252.9" y="282.3">REV</text>
<text x="281.9" y="282.5">DATE</text>
<text x="297.1" y="282.5">04/04/2023:14:41</text>
<text x="354.3" y="283.7">SHEET</text>
<text x="367.6" y="283.7">4</text>
<text x="373" y="283.7">OF</text>
<text x="380.3" y="283.7">8</text>
</g>
<g font-size="2">
<text x="112.5" y="109.7">VCCO_15_1</text>
<text x="112.5" y="112.3">VCCO_15_2</text>
<text x="144.1" y="112.3">IO_L10N_T1_AD11N_15</text>
<text x="144.3" y="109.7">IO_L10P_T1_AD11P_15</text>
<text x="280.1" y="109.7">VCCO_16_1</text>
<text x="280.1" y="112.3">VCCO_16_2</text>
<text x="319.4" y="112.3">IO_L10N_T1_16</text>
<text x="319.5" y="109.7">IO_L10P_T1_16</text>
<text x="112.5" y="114.8">VCCO_15_3</text>
<text x="112.5" y="117.3">VCCO_15_4</text>
<text x="112.5" y="119.9">VCCO_15_5</text>
<text x="144.7" y="119.9">IO_L12P_T1_MRCC_15</text>
<text x="144.9" y="117.3">IO_L11N_T1_SRCC_15</text>
<text x="145" y="114.8">IO_L11P_T1_SRCC_15</text>
<text x="280.1" y="114.8">VCCO_16_3</text>
<text x="280.1" y="117.3">VCCO_16_4</text>
<text x="280.1" y="119.9">VCCO_16_5</text>
<text x="312.3" y="119.9">IO_L12P_T1_MRCC_16</text>
<text x="312.5" y="117.3">IO_L11N_T1_SRCC_16</text>
<text x="312.6" y="114.8">IO_L11P_T1_SRCC_16</text>
<text x="112.5" y="122.4">VCCO_15_6</text>
<text x="144.6" y="122.4">IO_L12N_T1_MRCC_15</text>
<text x="144.7" y="125">IO_L13P_T2_MRCC_15</text>
<text x="280.1" y="122.4">VCCO_16_6</text>
<text x="312.2" y="122.4">IO_L12N_T1_MRCC_16</text>
<text x="312.3" y="125">IO_L13P_T2_MRCC_16</text>
<text x="112.5" y="127.5">IO_0_15</text>
<text x="144.6" y="127.5">IO_L13N_T2_MRCC_15</text>
<text x="145" y="130">IO_L14P_T2_SRCC_15</text>
<text x="280.1" y="127.5">IO_0_16</text>
<text x="312.2" y="127.5">IO_L13N_T2_MRCC_16</text>
<text x="312.6" y="130">IO_L14P_T2_SRCC_16</text>
<text x="112.5" y="137.7">IO_L1P_T0_AD0P_15</text>
<text x="112.5" y="132.6">IO_25_15</text>
<text x="138.5" y="137.7">IO_L15N_T2_DQS_ADV_B_15</text>
<text x="144.9" y="132.6">IO_L14N_T2_SRCC_15</text>
<text x="146.4" y="135.1">IO_L15P_T2_DQS_15</text>
<text x="280.1" y="137.7">IO_L1P_T0_16</text>
<text x="280.1" y="132.6">IO_25_16</text>
<text x="312.5" y="132.6">IO_L14N_T2_SRCC_16</text>
<text x="313.9" y="137.7">IO_L15N_T2_DQS_16</text>
<text x="314" y="135.1">IO_L15P_T2_DQS_16</text>
<text x="112.5" y="140.2">IO_L1N_T0_AD0N_15</text>
<text x="112.5" y="142.7">IO_L2P_T0_AD8P_15</text>
<text x="147.1" y="142.7">IO_L16N_T2_A27_15</text>
<text x="147.2" y="140.2">IO_L16P_T2_A28_15</text>
<text x="280.1" y="140.2">IO_L1N_T0_16</text>
<text x="280.1" y="142.7">IO_L2P_T0_16</text>
<text x="319.4" y="142.7">IO_L16N_T2_16</text>
<text x="319.5" y="140.2">IO_L16P_T2_16</text>
<text x="112.5" y="145.3">IO_L2N_T0_AD8N_15</text>
<text x="112.5" y="147.8">IO_L3P_T0_DQS_AD1P_15</text>
<text x="147.1" y="147.8">IO_L17N_T2_A25_15</text>
<text x="147.2" y="145.3">IO_L17P_T2_A26_15</text>
<text x="280.1" y="147.8">IO_L3P_T0_DQS_16</text>
<text x="280.1" y="145.3">IO_L2N_T0_16</text>
<text x="319.4" y="147.8">IO_L17N_T2_16</text>
<text x="319.5" y="145.3">IO_L17P_T2_16</text>
<text x="112.5" y="152.9">IO_L4P_T0_15</text>
<text x="112.5" y="155.4">IO_L4N_T0_15</text>
<text x="112.5" y="150.4">IO_L3N_T0_DQS_AD1N_15</text>
<text x="147.1" y="152.9">IO_L18N_T2_A23_15</text>
<text x="147.2" y="155.4">IO_L19P_T3_A22_15</text>
<text x="147.2" y="150.4">IO_L18P_T2_A24_15</text>
<text x="280.1" y="150.4">IO_L3N_T0_DQS_16</text>
<text x="280.1" y="152.9">IO_L4P_T0_16</text>
<text x="280.1" y="155.4">IO_L4N_T0_16</text>
<text x="319.4" y="152.9">IO_L18N_T2_16</text>
<text x="319.5" y="155.4">IO_L19P_T3_16</text>
<text x="319.5" y="150.4">IO_L18P_T2_16</text>
<text x="112.5" y="160.5">IO_L5N_T0_AD9N_15</text>
<text x="112.5" y="158">IO_L5P_T0_AD9P_15</text>
<text x="140.5" y="158">IO_L19N_T3_A21_VREF_15</text>
<text x="147.2" y="160.5">IO_L20P_T3_A20_15</text>
<text x="280.1" y="160.5">IO_L5N_T0_16</text>
<text x="280.1" y="158">IO_L5P_T0_16</text>
<text x="312.9" y="158">IO_L19N_T3_VREF_16</text>
<text x="319.5" y="160.5">IO_L20P_T3_16</text>
<text x="112.5" y="165.6">IO_L6N_T0_VREF_15</text>
<text x="112.5" y="163.1">IO_L6P_T0_15</text>
<text x="146.4" y="165.6">IO_L21P_T3_DQS_15</text>
<text x="147.1" y="163.1">IO_L20N_T3_A19_15</text>
<text x="280.1" y="163.1">IO_L6P_T0_16</text>
<text x="280.1" y="165.6">IO_L6N_T0_VREF_16</text>
<text x="314" y="165.6">IO_L21P_T3_DQS_16</text>
<text x="319.4" y="163.1">IO_L20N_T3_16</text>
<text x="112.5" y="173.2">IO_L8P_T1_AD10P_15</text>
<text x="112.5" y="170.7">IO_L7N_T1_AD2N_15</text>
<text x="112.5" y="168.1">IO_L7P_T1_AD2P_15</text>
<text x="141.5" y="168.1">IO_L21N_T3_DQS_A18_15</text>
<text x="147.1" y="173.2">IO_L22N_T3_A16_15</text>
<text x="147.2" y="170.7">IO_L22P_T3_A17_15</text>
<text x="280.1" y="168.1">IO_L7P_T1_16</text>
<text x="280.1" y="170.7">IO_L7N_T1_16</text>
<text x="280.1" y="173.2">IO_L8P_T1_16</text>
<text x="313.9" y="168.1">IO_L21N_T3_DQS_16</text>
<text x="319.4" y="173.2">IO_L22N_T3_16</text>
<text x="319.5" y="170.7">IO_L22P_T3_16</text>
<text x="112.5" y="175.8">IO_L8N_T1_AD10N_15</text>
<text x="112.5" y="178.3">IO_L9P_T1_DQS_AD3P_15</text>
<text x="143.7" y="178.3">IO_L23N_T3_FWE_B_15</text>
<text x="144.1" y="175.8">IO_L23P_T3_FOE_B_15</text>
<text x="280.1" y="178.3">IO_L9P_T1_DQS_16</text>
<text x="280.1" y="175.8">IO_L8N_T1_16</text>
<text x="319.4" y="178.3">IO_L23N_T3_16</text>
<text x="319.5" y="175.8">IO_L23P_T3_16</text>
<text x="112.5" y="180.8">IO_L9N_T1_DQS_AD3N_15</text>
<text x="146.7" y="183.4">IO_L24N_T3_RS0_15</text>
<text x="146.8" y="180.8">IO_L24P_T3_RS1_15</text>
<text x="280.1" y="180.8">IO_L9N_T1_DQS_16</text>
<text x="319.4" y="183.4">IO_L24N_T3_16</text>
<text x="319.5" y="180.8">IO_L24P_T3_16</text>
</g>
<g font-size="1.8">
<text x="105.8" y="108.7">G19</text>
<text x="105.9" y="111.2">H16</text>
<text x="106.3" y="113.8">J13</text>
<text x="170.1" y="108.7">M21</text>
<text x="170.1" y="111.2">L21</text>
<text x="170.1" y="113.8">J20</text>
<text x="273.5" y="113.8">C21</text>
<text x="273.6" y="111.2">B14</text>
<text x="273.6" y="108.7">A17</text>
<text x="337.7" y="113.8">B17</text>
<text x="337.7" y="111.2">A14</text>
<text x="337.7" y="108.7">A13</text>
<text x="106" y="116.3">K20</text>
<text x="106.2" y="118.9">L17</text>
<text x="170.1" y="116.3">J21</text>
<text x="170.1" y="118.9">J19</text>
<text x="273.5" y="116.3">D18</text>
<text x="273.6" y="118.9">E15</text>
<text x="337.7" y="118.9">D17</text>
<text x="337.7" y="116.3">B18</text>
<text x="105.9" y="121.4">N21</text>
<text x="170.1" y="123.9">K18</text>
<text x="170.1" y="121.4">H19</text>
<text x="273.7" y="121.4">F22</text>
<text x="337.7" y="123.9">C18</text>
<text x="337.7" y="121.4">C17</text>
<text x="105.7" y="131.6">M17</text>
<text x="106.3" y="126.5">J16</text>
<text x="170.1" y="131.6">L20</text>
<text x="170.1" y="129">L19</text>
<text x="170.1" y="126.5">K19</text>
<text x="273.7" y="131.6">F21</text>
<text x="273.7" y="126.5">F15</text>
<text x="337.7" y="129">E19</text>
<text x="337.7" y="131.6">D19</text>
<text x="337.7" y="126.5">C19</text>
<text x="105.9" y="136.6">H13</text>
<text x="170.1" y="136.6">M22</text>
<text x="170.1" y="134.1">N22</text>
<text x="273.7" y="136.6">F13</text>
<text x="337.7" y="134.1">F18</text>
<text x="337.7" y="136.6">E18</text>
<text x="105.8" y="141.7">G15</text>
<text x="105.8" y="139.2">G13</text>
<text x="170.1" y="139.2">M18</text>
<text x="170.1" y="141.7">L18</text>
<text x="273.7" y="141.7">F16</text>
<text x="273.7" y="139.2">F14</text>
<text x="337.7" y="139.2">B20</text>
<text x="337.7" y="141.7">A20</text>
<text x="105.8" y="144.3">G16</text>
<text x="105.9" y="149.3">H14</text>
<text x="106.3" y="146.8">J14</text>
<text x="170.1" y="149.3">N20</text>
<text x="170.1" y="146.8">N19</text>
<text x="170.1" y="144.3">N18</text>
<text x="273.5" y="149.3">C15</text>
<text x="273.5" y="146.8">C14</text>
<text x="273.6" y="144.3">E17</text>
<text x="337.7" y="149.3">F19</text>
<text x="337.7" y="146.8">A19</text>
<text x="337.7" y="144.3">A18</text>
<text x="105.8" y="154.4">G18</text>
<text x="105.8" y="151.9">G17</text>
<text x="170.1" y="151.9">M20</text>
<text x="170.1" y="154.4">K13</text>
<text x="273.6" y="154.4">E14</text>
<text x="273.6" y="151.9">E13</text>
<text x="337.7" y="151.9">F20</text>
<text x="337.7" y="154.4">D20</text>
<text x="105.9" y="159.5">H15</text>
<text x="106.3" y="157">J15</text>
<text x="170.1" y="159.5">M13</text>
<text x="170.1" y="157">K14</text>
<text x="273.5" y="159.5">D16</text>
<text x="273.6" y="157">E16</text>
<text x="337.7" y="159.5">C22</text>
<text x="337.7" y="157">C20</text>
<text x="105.9" y="162">H17</text>
<text x="105.9" y="164.6">H18</text>
<text x="106.3" y="167.1">J22</text>
<text x="170.1" y="162">L13</text>
<text x="170.1" y="164.6">K17</text>
<text x="170.1" y="167.1">J17</text>
<text x="273.5" y="162">D14</text>
<text x="273.5" y="164.6">D15</text>
<text x="273.6" y="167.1">B15</text>
<text x="337.7" y="162">B22</text>
<text x="337.7" y="164.6">B21</text>
<text x="337.7" y="167.1">A21</text>
<text x="105.9" y="169.7">H22</text>
<text x="105.9" y="172.2">H20</text>
<text x="170.1" y="172.2">L15</text>
<text x="170.1" y="169.7">L14</text>
<text x="273.5" y="172.2">C13</text>
<text x="273.6" y="169.7">B16</text>
<text x="337.7" y="169.7">E22</text>
<text x="337.7" y="172.2">D22</text>
<text x="105.8" y="174.7">G20</text>
<text x="106" y="179.8">K22</text>
<text x="106" y="177.3">K21</text>
<text x="170.1" y="179.8">M15</text>
<text x="170.1" y="174.7">L16</text>
<text x="170.1" y="177.3">K16</text>
<text x="273.6" y="174.7">B13</text>
<text x="273.6" y="179.8">A16</text>
<text x="273.6" y="177.3">A15</text>
<text x="337.7" y="179.8">G21</text>
<text x="337.7" y="174.7">E21</text>
<text x="337.7" y="177.3">D21</text>
<text x="170.1" y="182.4">M16</text>
<text x="337.7" y="182.4">G22</text>
</g>
</svg>
